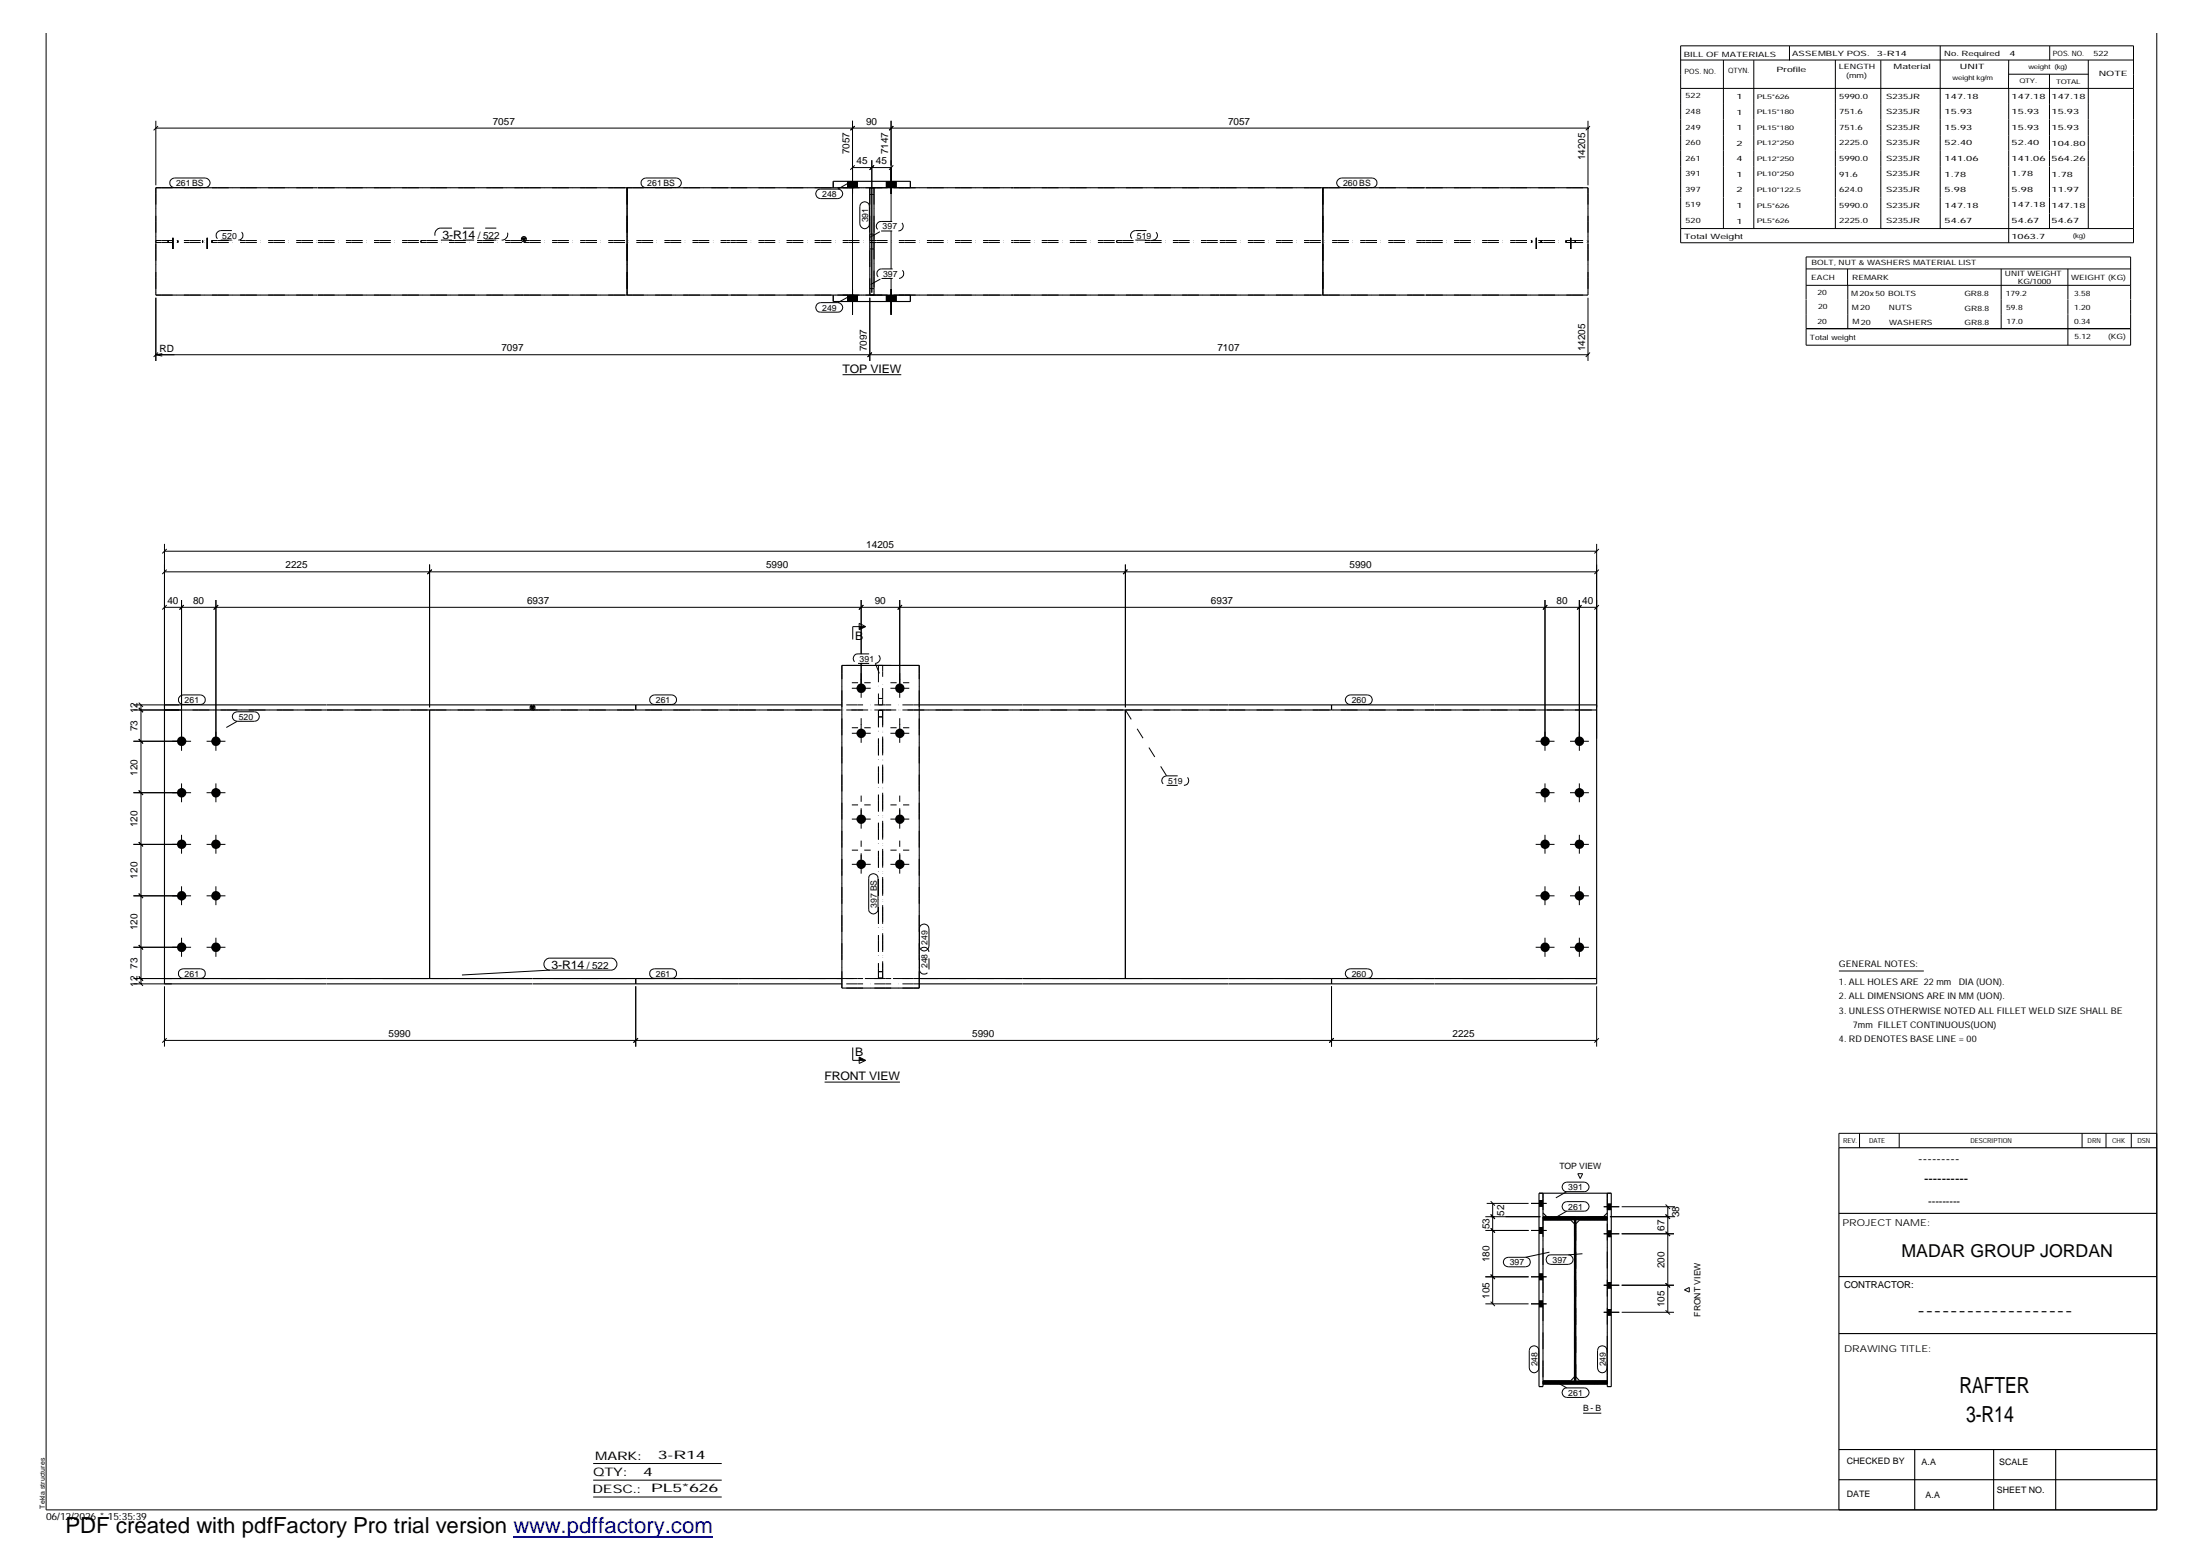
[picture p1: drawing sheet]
<svg xmlns="http://www.w3.org/2000/svg" width="420mm" height="297mm" viewBox="0 0 420 297" stroke-linecap="round" stroke-linejoin="round" font-family="sans-serif">
<g fill="none" stroke="#000" stroke-width=".19">
<path d="M321 8.7h86.5v37.6h-86.5zM321 11.5h86.5M321 16.9h86.5M329.1 11.5v32.1M334.9 11.5v32.1M341.8 8.8v2.7M350.5 11.5v32.1M359.2 11.5v32.1M370.5 8.7v34.9M383.6 11.5v5.4M383.6 14.2h15.3M383.6 16.9v29.4"/>
<path d="M391.4 14.2v29.4M391.5 8.8v2.7M398.8 11.5v32.1M411.9 6.3v281.9h-403.1v-281.9M29.8 23.1v12.3M29.8 24.5h273.5M30.2 24.1l-.9 .8M32.7 34.3l.6-.3h5.9a.91 .91 0 0 1 .9 .9 .91 .91 0 0 1-.9 .9h-5.9a.88 .88 0 0 1-.8-.5 .88 .88 0 0 1 .2-1zM122.7 34.3l.6-.3h5.9a.91 .91 0 0 1 .9 .9 .91 .91 0 0 1-.9 .9h-5.9a.88 .88 0 0 1-.8-.5 .88 .88 0 0 1 .2-1zM156 36.4l.7-.3h3.3a.91 .91 0 0 1 1 .9 .91 .91 0 0 1-1 .9h-3.3a.94 .94 0 0 1-.8-.6 .94 .94 0 0 1 .1-.9zM161.9 34.6v1.2M162.1 34.9l-2.1 1.2"/>
<path d="M162.5 24.8l.7-.7-.8 .8M162.8 23.1v37M162.8 32h7.4M163.2 31.6l-.8 .8M163.7 34.6v1.2M164.5 38.8a.91 .91 0 0 1 1-.2 .91 .91 0 0 1 .5 .8v3.3a.91 .91 0 0 1-.9 1 .91 .91 0 0 1-.9-1v-3.3zM166.5 30.6v25.3M166.9 31.6l-.8 .8M169.3 34.6v1.2M170.2 23.1v19.2M170.6 31.6l-.8 .8M170.6 24.1l-.8 .8"/>
<path d="M171.1 34.6v1.2M255.6 34.3l.6-.3h5.9a.91 .91 0 0 1 .9 .9 .91 .91 0 0 1-.9 .9h-5.9a.88 .88 0 0 1-.8-.5 .88 .88 0 0 1 .2-1zM303.3 23.1v12.3M303.7 24.1l-.8 .8M29.8 56.8v12.1M156 58.1l.7-.3h3.3a.91 .91 0 0 1 1 .9 .91 .91 0 0 1-1 .9h-3.3a.91 .91 0 0 1-.8-.5 .91 .91 0 0 1 .1-1zM161.9 56.3v1.3M162.1 56.6l-2.1 1.2M163.7 56.3v1.3M166.1 56.8v12.1M169.3 56.3v1.3M170.2 44.1v7.3"/>
<path d="M170.2 53.1v7M171.1 56.3v1.3M303.3 56.8v12.1M321 43.6h86.5M344.9 54.5h62M344.9 49.1h62v16.8h-62zM344.9 51.3h62M352.8 51.3v3.2M352.9 54.5v8.3M382.2 51.3v11.5M394.9 51.3v14.6M29.8 67.7h273.5"/>
<path d="M29.8 67.7l1.2 .3M30.2 67.3l-.9 .8M31 67.5l-1.2 .2M160.9 71.5h11.2M166.5 67.3l-.8 .8M303.7 67.3l-.8 .8M344.9 62.7h62M345 62.8h61.9M31.4 103.8v31.2M31.4 109.2h273.5M31.4 105.2h273.5M31.4 115.9h273.5"/>
<path d="M31.8 108.7l-.8 .9M31.8 104.8l-.8 .8M31.8 115.5l-.8 .9M34.7 114.5v28.8M35.1 115.5l-.8 .9M41.2 114.5v28.8M41.7 115.5l-.9 .9M82 107.8v27.2M82.5 108.7l-.9 .9M164.1 119l1.2 .6-1.2 .6zM164.5 114.5v10.4M164.9 115.5l-.9 .9"/>
<path d="M165.3 119.6h-2.4v2.5M171.8 114.5v18.7M172.3 115.5l-.9 .9M214.9 107.8v27.2M215.3 108.7l-.8 .9M295.1 114.5v28.8M295.5 115.5l-.8 .9M301.6 114.5v28.8M302 115.5l-.8 .9 .8-.8M304.9 103.8v37.2M305.4 104.8l-.9 .8M305.4 115.5l-.9 .9"/>
<path d="M305.4 108.7l-.9 .9M25.5 135.5h8.7M25.5 134.6h8.7M26.5 135.1l.8 .9M26.5 134.1l.8 .8M26.9 134.6v53.2M34.3 133l.7-.3h3.3a.91 .91 0 0 1 .9 .9 .91 .91 0 0 1-.9 .9h-3.3a.88 .88 0 0 1-.9-.6 .88 .88 0 0 1 .2-.9zM44.7 136.1l.6-.2h3.3a.91 .91 0 0 1 .9 .9 .91 .91 0 0 1-.9 .9h-3.3a.91 .91 0 0 1-.9-.6 .91 .91 0 0 1 .3-1zM45.3 137.7l-2.1 1.2M124.3 133l.7-.3h3.3a.91 .91 0 0 1 .9 .9 .91 .91 0 0 1-.9 .9h-3.3a.88 .88 0 0 1-.9-.6 .88 .88 0 0 1 .2-.9zM162.7 131.4h3.6M162.7 140h3.6"/>
<path d="M162.7 130.3h1.2M162.7 138.9h1.2M164.5 126.6v6.6M164.5 137.1v4.7M165.1 130.3h1.2M165.1 138.9h1.2M170.1 131.4h3.6M170.1 140h3.6M170.1 130.3h1.1M170.1 138.9h1.1M171.8 137.1v4.7M172.5 130.3h1.2"/>
<path d="M172.5 138.9h1.2M257.2 133l.7-.3h3.3a.91 .91 0 0 1 .9 .9 .91 .91 0 0 1-.9 .9h-3.3a.88 .88 0 0 1-.9-.6 .88 .88 0 0 1 .2-.9zM25.5 141.5h11M25.5 151.3h11M26.5 150.9l.8 .9M26.5 141.1l.8 .8M34.7 149.5v3.6M34.7 159.4v3.6M39.5 141.5h3.6M39.5 151.3h3.6M41.2 149.5v3.6M41.2 159.4v3.6"/>
<path d="M162.7 156.4h3.6M162.7 153.7h1.2M164.5 151.9v1.2M164.5 154.3v3.9M165.1 153.7h1.2M170.1 156.4h3.6M170.1 153.7h1.1M171.8 151.9v1.2M171.8 154.3v3.9M172.5 153.7h1.2M293.3 141.5h3.6M293.3 151.3h3.6"/>
<path d="M295.1 149.5v3.6M295.1 159.4v3.6M299.8 141.5h3.6M299.8 151.3h3.6M301.6 149.5v3.6M301.6 159.4v3.6M25.5 161.2h11M25.5 171h11M26.5 170.6l.8 .8M26.5 160.8l.8 .8M34.7 169.2v3.6M34.7 179v3.7"/>
<path d="M39.5 161.2h3.6M39.5 171h3.6M41.2 169.2v3.6M41.2 179v3.7M162.7 165h3.6M162.7 162.3h1.2M164.5 160.5v1.2M164.5 162.9v3.9M165.1 162.3h1.2M166.2 167a.91 .91 0 0 1 .9-.1 .91 .91 0 0 1 .6 .8v5.9a.89 .89 0 0 1-.9 .9 .89 .89 0 0 1-.9-.9v-5.9zM170.1 165h3.6M170.1 162.3h1.1"/>
<path d="M171.8 160.5v1.2M171.8 162.9v3.9M172.5 162.3h1.2M175.9 176.6a.94 .94 0 0 1 1-.1 .94 .94 0 0 1 .5 .8v3.3a.91 .91 0 0 1-.9 1 .91 .91 0 0 1-.9-1v-3.3zM293.3 161.2h3.6M293.3 171h3.6M295.1 169.2v3.6M295.1 179v3.7M299.8 161.2h3.6M299.8 171h3.6M301.6 169.2v3.6M301.6 179v3.7"/>
<path d="M25.5 180.8h11M25.5 187.8h7.3M25.5 186.8h7.3M26.5 187.4l.8 .8M26.5 186.4l.8 .8-.8-.7M26.5 180.4l.8 .9M31.4 198.6h273.5M31.4 188.3v11.5M31.8 198.2l-.8 .8M34.3 185.2l.7-.3h3.3a.91 .91 0 0 1 .9 1 .91 .91 0 0 1-.9 .9h-3.3a.91 .91 0 0 1-.9-.6 .91 .91 0 0 1 .2-1zM39.5 180.8h3.6M104.1 183.4l.7-.5h11.9a1.14 1.14 0 0 1 1.1 1.2 1.14 1.14 0 0 1-1.1 1.1h-11.7a1.14 1.14 0 0 1-.9-1.8z"/>
<path d="M105 185.2l-16.8 .9M121.4 188.3v11.5M121.8 198.2l-.8 .8M124.3 185.2l.7-.3h3.3a.91 .91 0 0 1 .9 1 .91 .91 0 0 1-.9 .9h-3.3a.91 .91 0 0 1-.9-.6 .91 .91 0 0 1 .2-1zM162.9 200v2.4h2.4M254.3 188.3v11.5M254.7 198.2l-.8 .8M257.2 185.2l.7-.3h3.3a.91 .91 0 0 1 .9 1 .91 .91 0 0 1-.9 .9h-3.3a.91 .91 0 0 1-.9-.6 .91 .91 0 0 1 .2-1zM293.3 180.8h3.6M299.8 180.8h3.6M304.9 188.3v11.5M305.4 198.2l-.9 .8"/>
<path d="M351.2 185.4h16.2M157.5 206.6h14.4M164.1 201.8l1.2 .6-1.2 .6zM355.1 216.4v2.7M362.7 216.4v2.7M397.6 216.4v2.7M402.2 216.4v2.7M407 216.4v2.7M411.9 216.4h-60.7v2.7M283.7 234.9h8.2M283.7 232.3h10.5M283.9 229.7h8"/>
<path d="M284.7 234.5l.8 .8M284.7 231.8l.8 .9M284.7 229.3l.8 .9M285.1 229.7v19.2M292.4 229.7h3M292.4 234.9h3M293.9 230.3h.8M293.9 229.2h.8M293.9 235.4h.8M293.9 234.3h.8M294.7 232.3l.5 .6M294.7 232.4l.4 .5"/>
<path d="M294.7 232.5l.3 .4M294.7 232.6l.2 .3-.2-.2M294.7 232.8l.1 .1M294.7 232.3l.6 .6M294.8 232.3l.6 .6M294.9 232.3l.6 .6M295 232.3l.1 .1M295 232.3l.6 .6M295.1 232.3l.6 .6M295.2 232.3l.6 .6M295.3 232.3l.6 .6M295.4 232.3l.6 .6"/>
<path d="M295.5 239.8l.7-.2h3.3a.91 .91 0 0 1 .9 .9 .91 .91 0 0 1-.9 .9h-3.3a.93 .93 0 0 1-.8-.6 .93 .93 0 0 1 .1-1zM295.5 232.3l.6 .6M295.6 232.3l.6 .6M295.7 232.3l.5 .6M295.7 232.3l.6 .6M295.8 232.3l.6 .6M295.9 232.3l.6 .6M295.9 239l-4.6 1M296 232.3l.6 .6M296.1 232.3l.6 .6M296.2 232.3l.6 .6M296.2 232.3l.7 .6"/>
<path d="M296.4 232.3l.6 .6M296.5 232.3l.6 .6M296.6 232.3l.6 .6M296.7 232.3l.6 .6M296.8 232.3l.6 .6M296.9 232.3l.6 .6M297 232.3l.6 .6M297.1 232.3l.6 .6M297.2 232.3l.6 .6M297.3 232.3l.6 .6M297.4 232.3l.6 .6M297.5 232.3l.6 .6"/>
<path d="M297.6 232.3l.6 .6M297.7 232.3l.6 .6M297.8 232.3l.6 .6M297.9 232.3l.6 .6M298 232.3l.6 .6M298.1 232.3l.6 .6M298.2 232.3l.6 .6M298.3 232.3l.6 .6M298.4 232.3l.6 .6M298.5 232.3l.6 .6M298.6 226l.6-.3h3.4a.91 .91 0 0 1 .9 .9 .91 .91 0 0 1-.9 .9h-3.4a.91 .91 0 0 1-.8-.6 .91 .91 0 0 1 .2-.9zM298.6 229.7l.6-.3h3.4a.91 .91 0 0 1 .9 .9 .91 .91 0 0 1-.9 .9h-3.4a.91 .91 0 0 1-.8-.5 .91 .91 0 0 1 .2-1z"/>
<path d="M298.6 232.3l.6 .6M298.7 232.3l.6 .6M298.8 232.3l.6 .6M298.9 232.3l.5 .6M298.9 232.3l.6 .6M299 232.3l.6 .6M299.1 232.3l.6 .6M299.2 232.3l.6 .6M299.2 227.5l-2.1 1.2M299.2 231.2l-2.1 1.2M299.3 232.3l.5 .6M299.3 232.3l.6 .6"/>
<path d="M299.4 232.3l.6 .6M299.5 232.3l.6 .6M299.6 232.3l.5 .6M299.6 232.3l.6 .6M299.7 232.3l.6 .6M299.8 232.3l.6 .6M299.9 232.3l.6 .6M300 232.3l.6 .6M300.1 232.3l.6 .6M300.2 232.3l.6 .6M300.3 232.3l.6 .6M300.4 232.3l.5 .6-.2 .2"/>
<path d="M300.4 232.3l.6 .6M300.5 232.3l.6 .6M300.6 232.3l.6 .6M300.7 239.7l.2-.2-.2 .3M300.7 238.9l.2-.2-.2 .3M300.7 238l.2-.2-.2 .3M300.7 237.1l.2-.3-.2 .3M300.7 236.3l.2-.2-.2 .3M300.7 236l.2-.3-.2 .3M300.7 234.5l.2-.2-.2 .3M300.7 234l.2-.1-.2 .2M300.7 233.1l.2-.2-.2 .3"/>
<path d="M300.7 232.3l.6 .6M300.8 232.3l.5 .6M300.8 232.9h-.1M300.8 232.3l.6 .6M300.9 232.9l-.2 .1M300.9 232.9l-.2 .2M300.9 232.3l.6 .6M300.9 239.9l-.2 .3M300.9 239.8l-.2 .3M300.9 239.7l-.2 .3M300.9 239.6l-.2 .3M300.9 239.3l-.2 .3"/>
<path d="M300.9 239.3l-.2 .2M300.9 239.2l-.2 .3 .2-.4-.2 .2M300.9 238.9l-.2 .4M300.9 238.8l-.2 .3 .2-.2M300.9 238.8l-.2 .2M300.9 238.7l-.2 .3M300.9 238.6l-.2 .3M300.9 238.4l-.2 .4M300.9 238.4l-.2 .3M300.9 238.3l-.2 .3M300.9 238.2l-.2 .3M300.9 238.1l-.2 .3"/>
<path d="M300.9 238l-.2 .3M300.9 237.9l-.2 .3M300.9 237.9l-.2 .3 .2-.3M300.9 237.7l-.2 .3M300.9 237.6l-.2 .3M300.9 237.5l-.2 .3M300.9 237.4l-.2 .3M300.9 237.5l-.2 .2M300.9 237.4l-.2 .2M300.9 237.3l-.2 .3M300.9 237.1l-.2 .4M300.9 237.1l-.2 .2"/>
<path d="M300.9 237l-.2 .3M300.9 236.9l-.2 .3 .2-.2M300.9 236.8l-.2 .3M300.9 236.6l-.2 .4M300.9 236.6l-.2 .2M300.9 236.5l-.2 .3M300.9 236.4l-.2 .3M300.9 236.3l-.2 .3M300.9 236.2l-.2 .3 .2-.3M300.9 236l-.2 .3M300.9 235.9l-.2 .3M300.9 235.8l-.2 .3"/>
<path d="M300.9 235.6l-.2 .3M300.9 235.7l-.2 .2M300.9 235.6l-.2 .2M300.9 235.4l-.2 .4M300.9 235.3l-.2 .3M300.9 235.2l-.2 .3M300.9 235.1l-.2 .3M300.9 235.2l-.2 .2M300.9 235l-.2 .4 .2-.3M300.9 234.9l-.2 .3M300.9 234.8l-.2 .3M300.9 234.8l-.2 .2"/>
<path d="M300.9 234.7l-.2 .3 .2-.3M300.9 234.6l-.2 .3M300.9 234.5l-.2 .3M300.9 234.3l-.2 .4M300.9 234.3l-.2 .2M300.9 234.1l-.2 .3M300.9 234l-.2 .3M300.9 233.9l-.2 .3M300.9 234l-.2 .2M300.9 233.8l-.2 .3M300.9 233.8l-.2 .2M300.9 233.6l-.2 .4"/>
<path d="M300.9 233.5l-.2 .3M300.9 233.4l-.2 .3M300.9 233.3l-.2 .3M300.9 233.4l-.2 .2M300.9 233.2l-.2 .3M300.9 233.1l-.2 .3M300.9 233.1l-.2 .2M300.9 233l-.2 .3 .2-.2M301 232.3l.6 .6M301.1 232.3l.6 .6M301.2 232.3l.6 .6M301.3 232.3l.6 .6"/>
<path d="M301.3 224.1h1l-.5 .9zM301.4 232.3l.6 .6M301.5 232.3l.5 .6M301.5 232.3l.6 .6M301.6 232.3l.6 .6M301.7 232.3l.6 .6M301.8 232.3l.6 .6M301.9 232.3l.6 .6M302 232.3l.6 .6M302.1 232.3l.6 .6M302.2 232.3l.6 .6M302.2 239.3l-2.7 .3"/>
<path d="M302.3 232.3l.6 .6M302.4 232.3l.6 .6M302.5 232.3l.6 .6M302.6 232.3l.6 .6M302.7 232.3l.6 .6M302.8 232.3l.6 .6M302.9 232.3l.6 .6M303 232.3l.6 .6M303.1 232.3l.6 .6M303.2 232.3l.6 .6M303.3 232.3l.6 .6M303.4 232.3l.6 .6"/>
<path d="M303.5 232.3l.6 .6M303.6 232.3l.6 .6M303.7 232.3l.6 .6M303.8 232.3l.6 .6M303.9 232.3l.6 .6M304 232.3l.6 .6-.6-.6M304.1 232.3l.6 .6M304.2 232.3l.6 .6M304.3 232.3l.6 .6M304.4 232.3l.6 .6M304.5 232.3l.6 .6M304.6 232.3l.6 .6"/>
<path d="M304.7 232.3l.5 .6M304.7 232.3l.6 .6M304.8 232.3l.6 .6M304.9 232.3l.6 .6M305 232.3l.6 .6M305.1 232.3l.5 .6M305.1 232.3l.6 .6M305.2 232.3l.6 .6M305.4 232.3l.6 .6M305.5 232.3l.6 .6M305.6 232.3l.6 .6M305.7 232.3l.6 .6"/>
<path d="M305.8 232.3l.6 .6M305.9 232.3l.6 .6M305.9 232.9l-.5-.6 .5 .6M306 232.3l.6 .6M306.1 232.3l.6 .6M306.2 232.3l.5 .6M306.2 232.3l.6 .6M306.3 230.4h2.9M306.3 235.5h2.9M306.3 232.3l.6 .6M306.4 232.3l.6 .5M306.5 232.3l.5 .4"/>
<path d="M306.6 232.3l.4 .3M306.7 232.3l.3 .2M306.8 232.3l.2 .1M306.9 232.3l.1 .1M307 230.9h.7M307 229.9h.7M307 236.1h.7M307 235h.7M307.5 232.3h12.4M309.7 230.4h10.2M309.7 235.5h10M318.1 235.1l.8 .9-.8-.8"/>
<path d="M318.1 231.8l.8 .9M318.1 229.9l.8 .9M318.5 230.4v20.1M283.7 243.7h8.2M283.7 248.9h8.2M284.7 248.5l.8 .8M284.7 243.3l.8 .9M287.4 240.3l.6-.3h3.3a.91 .91 0 0 1 1 .9 .91 .91 0 0 1-1 .9h-3.3a.91 .91 0 0 1-.8-.5 .91 .91 0 0 1 .2-1zM292.4 257.2a.91 .91 0 0 1 .9-.2 .91 .91 0 0 1 .6 .8v3.3a.91 .91 0 0 1-.9 1 .91 .91 0 0 1-.9-1v-3.3zM292.4 243.7h3M292.4 248.9h3M293.9 244.3h.8"/>
<path d="M293.9 243.2h.8M293.9 249.5h.8M293.9 248.4h.8M300.7 259.9l.2-.2-.2 .3M300.7 259.1l.2-.2-.2 .3M300.7 258.5l.2-.2-.2 .3M300.7 256.5l.2-.2-.2 .3M300.7 256.1l.2-.2-.2 .4M300.7 255l.2-.2-.2 .3M300.7 254.2l.2-.2-.2 .3M300.7 253.5l.2-.2-.2 .3M300.7 252.4l.2-.2-.2 .3"/>
<path d="M300.7 252l.2-.2-.2 .2M300.7 250.1l.2-.2-.2 .3M300.7 249.8l.2-.2-.2 .3M300.7 249.4l.2-.2-.2 .3M300.7 247.6l.2-.3-.2 .3M300.7 247.2l.2-.2-.2 .3M300.7 247l.2-.3-.2 .3M300.7 246l.2-.2-.2 .3M300.7 245.3l.2-.2-.2 .2M300.7 243.4l.2-.2-.2 .3M300.7 242.7l.2-.3-.2 .3M300.7 240.8l.2-.2-.2 .3"/>
<path d="M300.7 242.8l.2-.2-.1 .3M300.8 242.9l-.1 .1M300.8 242.9h-.1M300.9 242.9l-.2 .2 .2-.1M300.9 242.9l-.2 .2M300.9 260l-.2 .3M300.9 259.9l-.2 .3M300.9 259.8l-.2 .3M300.9 259.7l-.2 .3 .2-.2M300.9 259.5l-.2 .3M300.9 259.4l-.2 .3M300.9 259.5l-.2 .2"/>
<path d="M300.9 259.3l-.2 .4 .2-.3M300.9 259.4l-.2 .2M300.9 259.3l-.2 .2M300.9 259.1l-.2 .4M300.9 259l-.2 .3M300.9 258.9l-.2 .3M300.9 258.8l-.2 .3M300.9 258.7l-.2 .3M300.9 258.6l-.2 .3M300.9 258.5l-.2 .4M300.9 258.4l-.2 .3M300.9 258.3l-.2 .2"/>
<path d="M300.9 258.2l-.2 .3M300.9 258l-.2 .4M300.9 258l-.2 .3M300.9 257.9l-.2 .3M300.9 257.8l-.2 .3M300.9 257.7l-.2 .3M300.9 257.6l-.2 .3M300.9 257.7l-.2 .2M300.9 257.6l-.2 .2M300.9 257.5l-.2 .3 .2-.3M300.9 257.5l-.2 .2M300.9 257.3l-.2 .4"/>
<path d="M300.9 257.2l-.2 .3M300.9 257.1l-.2 .3M300.9 257l-.2 .3M300.9 257.1l-.2 .2M300.9 256.9l-.2 .3M300.9 256.8l-.2 .4M300.9 256.7l-.2 .3 .2-.2M300.9 256.6l-.2 .3M300.9 256.4l-.2 .4M300.9 256.4l-.2 .3M300.9 256.3l-.2 .2M300.9 256.1l-.2 .3"/>
<path d="M300.9 255.8l-.2 .3M300.9 255.8l-.2 .2M300.9 255.7l-.2 .3M300.9 255.6l-.2 .3 .2-.2M300.9 255.5l-.2 .3M300.9 255.4l-.2 .3M300.9 255.3l-.2 .3M300.9 255.2l-.2 .4 .2-.3M300.9 255.3l-.2 .2M300.9 255.1l-.2 .3M300.9 255l-.2 .3M300.9 254.9l-.2 .3"/>
<path d="M300.9 254.7l-.2 .3M300.9 254.6l-.2 .3M300.9 254.5l-.2 .3M300.9 254.5l-.2 .2M300.9 254.4l-.2 .3M300.9 254.3l-.2 .3M300.9 254.1l-.2 .4M300.9 254.1l-.2 .2M300.9 253.9l-.2 .3M300.9 253.9l-.2 .2M300.9 253.8l-.2 .3M300.9 253.6l-.2 .4"/>
<path d="M300.9 253.6l-.2 .3M300.9 253.5l-.2 .3M300.9 253.6l-.2 .2M300.9 253.4l-.2 .3M300.9 253.2l-.2 .3 .2-.1M300.9 253.1l-.2 .3M300.9 253.1l-.1 .2M300.9 252.9l-.2 .4 .2-.2M300.9 252.8l-.2 .3M300.9 252.7l-.2 .3M300.9 252.6l-.2 .3 .2-.2M300.9 252.6l-.2 .2"/>
<path d="M300.9 252.4l-.2 .4M300.9 252.3l-.2 .3M300.9 252.3l-.2 .2M300.9 252.2l-.2 .2M300.9 252l-.2 .3M300.9 251.8l-.2 .4 .2-.3M300.9 251.7l-.2 .3M300.9 251.6l-.2 .3M300.9 251.5l-.2 .3M300.9 251.4l-.2 .3M300.9 251.3l-.2 .3M300.9 251.3l-.2 .2"/>
<path d="M300.9 251.2l-.2 .3M300.9 251.1l-.2 .3M300.9 251l-.2 .3M300.9 250.9l-.2 .3M300.9 251l-.2 .2M300.9 250.9l-.2 .2M300.9 250.8l-.2 .3M300.9 250.8l-.2 .3 .2-.2M300.9 250.6l-.2 .4M300.9 250.5l-.2 .3M300.9 250.3l-.2 .4 .2-.3M300.9 250.4l-.2 .2"/>
<path d="M300.9 250.3l-.2 .3M300.9 250.2l-.2 .3M300.9 250.1l-.2 .3M300.9 250l-.2 .3M300.9 249.8l-.2 .3M300.9 249.7l-.2 .3M300.9 249.6l-.2 .2M300.9 249.5l-.2 .3M300.9 249.4l-.2 .3M300.9 249.3l-.2 .3M300.9 249.1l-.2 .3M300.9 249.1l-.2 .2"/>
<path d="M300.9 249l-.2 .3M300.9 249l-.2 .2M300.9 248.8l-.2 .4 .2-.3M300.9 248.7l-.2 .3M300.9 248.6l-.2 .3M300.9 248.5l-.2 .3 .2-.2M300.9 248.4l-.2 .3M300.9 248.3l-.2 .3 .2-.2M300.9 248.2l-.2 .3M300.9 248.1l-.2 .3M300.9 247.9l-.2 .4M300.9 247.8l-.2 .3"/>
<path d="M300.9 247.8l-.2 .3 .2-.3M300.9 247.7l-.2 .3M300.9 247.6l-.2 .3M300.9 247.6l-.2 .2M300.9 247.4l-.2 .4M300.9 247.4l-.2 .2M300.9 247.3l-.2 .2M300.9 247.2l-.2 .3M300.9 247.2l-.2 .2M300.9 247.1l-.2 .3M300.9 246.8l-.2 .3M300.9 246.7l-.2 .3"/>
<path d="M300.9 246.6l-.2 .3M300.9 246.5l-.2 .3M300.9 246.4l-.2 .3M300.9 246.2l-.2 .4M300.9 246.1l-.2 .4M300.9 246l-.2 .3M300.9 245.9l-.2 .3M300.9 245.9l-.2 .3 .2-.2M300.9 245.6l-.2 .4M300.9 245.6l-.2 .2 .2-.3-.2 .2M300.9 245.5l-.2 .2M300.9 245.3l-.2 .3"/>
<path d="M300.9 245.4l-.2 .2M300.9 245.1l-.2 .4 .2-.3M300.9 245l-.2 .3M300.9 244.9l-.2 .3M300.9 244.8l-.2 .3M300.9 244.7l-.2 .3M300.9 244.6l-.2 .3M300.9 244.6l-.2 .2M300.9 244.5l-.2 .3M300.9 244.4l-.2 .4M300.9 244.3l-.2 .3M300.9 244.2l-.2 .3"/>
<path d="M300.9 244.1l-.2 .3M300.9 244.2l-.2 .2M300.9 243.9l-.2 .4 .2-.2M300.9 243.8l-.2 .3M300.9 243.7l-.2 .3M300.9 243.7l-.2 .3 .2-.3M300.9 243.6l-.2 .3M300.9 243.5l-.2 .3M300.9 243.4l-.2 .3M300.9 243.3l-.2 .4M300.9 243.3l-.2 .2M300.9 243.1l-.2 .3"/>
<path d="M300.9 243l-.2 .3M300.9 242.9l-.2 .3 .2-.2M300.9 243h.1M300.9 242.9h.1M300.9 242.8v.1M300.9 242.8l-.2 .2M300.9 242.8l-.1 .1M300.9 242.7l-.1 .2M300.9 242.7l-.2 .2M300.9 242.6l-.2 .2M300.9 242.5l-.2 .3M300.9 242.4l-.2 .2"/>
<path d="M300.9 242.3l-.2 .3M300.9 242.3l-.2 .2M300.9 242.1l-.2 .4M300.9 242l-.2 .3M300.9 242l-.2 .3 .2-.3M300.9 241.9l-.2 .3M300.9 241.8l-.2 .3M300.9 241.8l-.2 .3 .2-.2M300.9 241.7l-.2 .3M300.9 241.6l-.2 .3M300.9 241.5l-.2 .3M300.9 241.4l-.2 .3"/>
<path d="M300.9 241.2l-.2 .4M300.9 241.2l-.2 .3M300.9 241.1l-.2 .3M300.9 241l-.2 .3 .2-.2M300.9 240.9l-.2 .3M300.9 240.8l-.2 .3M300.9 240.7l-.2 .3M300.9 240.7l-.2 .2M300.9 240.5l-.2 .3M300.9 240.5l-.2 .2M300.9 240.4l-.2 .3M300.9 240.3l-.2 .4"/>
<path d="M300.9 240.1l-.2 .4M300.9 240.1l-.2 .3M300.9 240l-.2 .3M300.9 240.1l-.2 .2M305.4 257.2a.93 .93 0 0 1 1-.2 .93 .93 0 0 1 .5 .8v3.3a.91 .91 0 0 1-.9 1 .91 .91 0 0 1-.9-1v-3.3zM306.3 245.3h2.9M306.3 250.5h2.9M307 245.9h.7M307 244.8h.7M307 251.1h.7M307 250h.7M309.7 245.3h10"/>
<path d="M309.7 250.5h10M318.1 250.1l.8 .8M318.1 245l.8 .8M321.7 246.2l.9-.4v.9zM113.3 279.4h24.5M294.7 263.7l.5 .5M294.7 263.8l.4 .4M294.7 263.7l.2 .3M294.7 263.9l.3 .3M294.7 264l.2 .2-.2-.1M294.7 264.1l.1 .1M294.7 263.6l.6 .6"/>
<path d="M294.8 263.6l.6 .6M294.9 263.6l.6 .6M294.9 264l.2 .2M295 263.6l.5 .6M295 263.6l.6 .6M295.1 263.6l.6 .6M295.2 263.6l.6 .6M295.3 263.6l.6 .6M295.4 263.6l.6 .6M295.5 263.6l.6 .6M295.6 263.6l.6 .6M295.7 263.6l.5 .6"/>
<path d="M295.7 263.6l.6 .6M295.8 263.6l.6 .6M295.9 263.6l.6 .6M296 263.6l.6 .6M296.1 263.6l.6 .6M296.2 263.6l.6 .6M296.3 263.6l.6 .6M296.4 263.6l.6 .6M296.5 263.6l.6 .6M296.6 263.6l.6 .6M296.7 263.6l.6 .6M296.8 263.6l.6 .6"/>
<path d="M296.9 263.6l.6 .6M297 263.6l.6 .6M297.1 263.6l.6 .6M297.1 263.8l2.1 1.2M297.2 263.6l.6 .6M297.3 263.6l.6 .6M297.4 263.6l.6 .6M297.5 263.6l.6 .6M297.6 263.6l.6 .6M297.7 263.6l.6 .6M297.8 263.6l.6 .6M297.9 263.6l.6 .6"/>
<path d="M298 263.6l.6 .6M298.1 263.6l.6 .6M298.2 263.6l.6 .6M298.3 263.6l.6 .6M298.4 263.6l.6 .6M298.5 263.6l.6 .6M298.6 265.2l.6-.2h3.4a.91 .91 0 0 1 .9 .9 .91 .91 0 0 1-.9 .9h-3.4a.94 .94 0 0 1-.8-.6 .94 .94 0 0 1 .2-1zM298.6 263.6l.6 .6M298.7 263.6l.6 .6M298.8 263.6l.6 .6M298.9 263.6l.5 .6M298.9 263.6l.6 .6"/>
<path d="M299 263.6l.6 .6M299.1 263.6l.6 .6M299.2 263.6l.6 .6M299.3 263.6l.5 .6M299.3 263.6l.6 .6M299.4 263.6l.6 .6M299.5 263.6l.6 .6M299.6 263.6l.5 .6M299.6 263.6l.6 .6M299.7 263.6l.6 .6M299.8 263.6l.6 .6M299.9 263.6l.6 .6"/>
<path d="M300 263.6l.6 .6M300.1 263.6l.6 .6M300.2 263.6l.6 .6M300.3 263.6l.6 .6M300.4 263.6l.5 .6M300.4 263.6l.6 .6M300.5 263.6l.6 .6M300.6 263.6l.6 .6M300.7 263.2l.2-.2-.2 .3M300.7 262.8l.2-.2-.2 .4M300.7 261.4l.2-.3-.2 .3M300.7 260.9l.2-.1-.2 .2"/>
<path d="M300.8 263.6l.6 .6M300.9 263.6l.6 .6M300.9 263.6h.1M300.9 263.5l-.1 .1M300.9 263.5l-.1 .1 .5 .6M300.9 263.4l-.2 .2 .6 .6M300.9 263.3l-.2 .3M300.9 263.2l-.2 .3M300.9 263l-.2 .4 .2-.3M300.9 262.9l-.2 .3M300.9 262.8l-.2 .3M300.9 262.5l-.2 .3"/>
<path d="M300.9 262.5l-.2 .2M300.9 262.4l-.2 .3M300.9 262.3l-.2 .3 .2-.2M300.9 262.2l-.2 .3M300.9 262.2l-.2 .3 .2-.3M300.9 262.1l-.2 .3M300.9 262l-.2 .3M300.9 261.9l-.2 .4 .2-.2M300.9 261.8l-.2 .3M300.9 261.7l-.2 .3M300.9 261.6l-.2 .3 .2-.3M300.9 261.6l-.2 .2"/>
<path d="M300.9 261.4l-.2 .4M300.9 261.4l-.2 .2M300.9 261.3l-.2 .3M300.9 261.2l-.2 .3M300.9 261.2l-.2 .2M300.9 261l-.2 .3M300.9 260.8l-.2 .4M300.9 260.7l-.2 .3M300.9 260.6l-.2 .3M300.9 260.5l-.2 .3M300.9 260.3l-.2 .4M300.9 260.3l-.2 .2"/>
<path d="M300.9 260.2l-.2 .3M300.9 260.1l-.2 .3M301 263.6l.6 .6M301.1 263.6l.6 .6M301.2 263.6l.6 .6M301.3 263.6l.6 .6M301.4 263.6l.6 .6M301.5 263.6l.6 .6M301.6 263.6l.6 .6M301.7 263.6l.6 .6M301.8 263.6l.6 .6M301.9 263.6l.6 .6"/>
<path d="M302 263.6l.6 .6M302.1 263.6l.6 .6M302.2 263.6l.6 .6M302.3 263.6l.6 .6M302.3 269.8h3.5M302.4 263.6l.6 .6M302.5 263.6l.6 .6M302.6 263.6l.6 .6M302.7 263.6l.6 .6M302.8 263.6l.6 .6M302.9 263.6l.6 .6M303 263.6l.6 .6"/>
<path d="M303.1 263.6l.6 .6M303.2 263.6l.6 .6M303.3 263.6l.6 .6M303.4 263.6l.6 .6M303.5 263.6l.6 .6M303.6 263.6l.6 .6M303.7 263.6l.6 .6M303.8 263.6l.6 .6M303.9 263.6l.6 .6M304 263.6l.6 .6-.6-.6M304.1 263.6l.6 .6M304.2 263.6l.6 .6"/>
<path d="M304.3 263.6l.6 .6M304.4 263.6l.6 .6M304.5 263.6l.6 .6M304.6 263.6l.6 .6M304.7 263.6l.5 .6M304.7 263.6l.6 .6M304.8 263.6l.6 .6M304.9 263.6l.6 .6M305 263.6l.6 .6M305.1 263.6l.5 .6M305.1 263.6l.6 .6M305.2 263.6l.6 .6"/>
<path d="M305.4 263.6l.6 .6M305.5 263.6l.6 .6M305.6 263.6l.6 .6M305.7 263.6l.6 .6M305.8 263.6l.6 .6M305.9 263.6l.6 .6M305.9 264.2l-.5-.6 .5 .6M305.9 263.6l.7 .6M306.1 263.6l.6 .6M306.2 263.6l.5 .6M306.2 263.6l.6 .6M306.3 263.6l.6 .6"/>
<path d="M306.4 263.6l.6 .6M306.5 263.6l.5 .5M306.6 263.6l.4 .4M306.6 263.6l.4 .3M306.7 263.6l.3 .3M306.8 263.6l.2 .2M306.9 263.6l.1 .1M113.3 282.6h24.5M113.3 285.8h24.5"/>
</g>
<g fill="#000">
<path d="M99.7 45.4h.8l-.5 .7zM164.1 119.6h1.2l-1.2 .6zM101.3 134.9h.8l-.4 .6zM164.1 201.8l1.2 .6h-1.2z"/>
<path d="M161.9 34.6h1.8v1.2h-1.8z" fill-rule="evenodd"/>
<path d="M161.9 34.6h1.8v1.2h-1.8z" fill-rule="evenodd"/>
<path d="M161.9 34.6h1.8v1.2h-1.8z" fill-rule="evenodd"/>
<path d="M161.9 34.6h1.8v1.2h-1.8z" fill-rule="evenodd"/>
<path d="M169.3 34.6h1.8v1.2h-1.8z" fill-rule="evenodd"/>
<path d="M169.3 34.6h1.8v1.2h-1.8z" fill-rule="evenodd"/>
<path d="M169.3 34.6h1.8v1.2h-1.8z" fill-rule="evenodd"/>
<path d="M169.3 34.6h1.8v1.2h-1.8z" fill-rule="evenodd"/>
<path d="M161.9 56.3h1.8v1.3h-1.8z" fill-rule="evenodd"/>
<path d="M161.9 56.3h1.8v1.3h-1.8z" fill-rule="evenodd"/>
<path d="M161.9 56.3h1.8v1.3h-1.8z" fill-rule="evenodd"/>
<path d="M161.9 56.3h1.8v1.3h-1.8z" fill-rule="evenodd"/>
<path d="M169.3 56.3h1.8v1.3h-1.8z" fill-rule="evenodd"/>
<path d="M169.3 56.3h1.8v1.3h-1.8z" fill-rule="evenodd"/>
<path d="M169.3 56.3h1.8v1.3h-1.8z" fill-rule="evenodd"/>
<path d="M169.3 56.3h1.8v1.3h-1.8z" fill-rule="evenodd"/>
<path d="M293.9 229.2h.8v1.1h-.8z" fill-rule="evenodd"/>
<path d="M293.9 229.2h.8v1.1h-.8z" fill-rule="evenodd"/>
<path d="M293.9 234.3h.8v1.1h-.8z" fill-rule="evenodd"/>
<path d="M293.9 234.3h.8v1.1h-.8z" fill-rule="evenodd"/>
<path d="M307 229.9h.7v1h-.7z" fill-rule="evenodd"/>
<path d="M307 229.9h.7v1h-.7z" fill-rule="evenodd"/>
<path d="M307 235h.7v1.1h-.7z" fill-rule="evenodd"/>
<path d="M307 235h.7v1.1h-.7z" fill-rule="evenodd"/>
<path d="M293.9 243.2h.8v1.1h-.8z" fill-rule="evenodd"/>
<path d="M293.9 243.2h.8v1.1h-.8z" fill-rule="evenodd"/>
<path d="M293.9 248.4h.8v1.1h-.8z" fill-rule="evenodd"/>
<path d="M293.9 248.4h.8v1.1h-.8z" fill-rule="evenodd"/>
<path d="M307 244.8h.7v1.1h-.7z" fill-rule="evenodd"/>
<path d="M307 244.8h.7v1.1h-.7z" fill-rule="evenodd"/>
<path d="M307 250h.7v1.1h-.7z" fill-rule="evenodd"/>
<path d="M307 250h.7v1.1h-.7z" fill-rule="evenodd"/>
<circle cx="164.5" cy="140" r=".89"/>
<circle cx="164.5" cy="131.4" r=".89"/>
<circle cx="171.9" cy="131.4" r=".9"/>
<circle cx="34.7" cy="151.3" r=".9"/>
<circle cx="34.7" cy="141.5" r=".9"/>
<circle cx="41.3" cy="141.5" r=".89"/>
<circle cx="41.3" cy="151.3" r=".9"/>
<circle cx="164.5" cy="156.4" r=".89"/>
<circle cx="171.8" cy="140" r=".89"/>
<circle cx="171.8" cy="156.4" r=".9"/>
<circle cx="295.1" cy="141.5" r=".9"/>
<circle cx="295.1" cy="151.3" r=".9"/>
<circle cx="301.6" cy="141.5" r=".89"/>
<circle cx="301.6" cy="151.3" r=".9"/>
<circle cx="34.7" cy="171" r=".89"/>
<circle cx="34.7" cy="161.2" r=".9"/>
<circle cx="41.2" cy="171" r=".88"/>
<circle cx="41.3" cy="161.2" r=".89"/>
<circle cx="164.5" cy="165" r=".89"/>
<circle cx="171.8" cy="165" r=".89"/>
<circle cx="295.1" cy="171" r=".89"/>
<circle cx="295.1" cy="161.2" r=".9"/>
<circle cx="301.6" cy="171" r=".88"/>
<circle cx="301.6" cy="161.2" r=".89"/>
<circle cx="34.7" cy="180.8" r=".9"/>
<circle cx="41.3" cy="180.8" r=".89"/>
<circle cx="295.1" cy="180.8" r=".9"/>
<circle cx="301.6" cy="180.8" r=".89"/>
</g>
<g fill="none" stroke="#000" stroke-width=".21">
<path d="M119.8 35.8v20.5M139.4 35.8h-109.6v20.5h109.6M139.5 35.8h163.8v20.5h-163.8M159.1 35.8v-1.2h14.8v1.2M166.1 35.8v20.5M166.9 35.8v20.5M252.6 35.8v20.5M99.7 45.4h.8l-.5 .7zM159.1 56.3v1.3h14.8v-1.3M31.4 135.5h70.3M82 135.5v51.3M101.3 134.9h.8l-.4 .6z"/>
<path d="M101.7 134.6h-70.3v53.2h70.3M101.8 135.5h59M101.8 134.6h59M121.4 134.6v.9M160.8 127h14.8v61.6h-14.8zM175.6 135.5h129.3M175.6 134.6h129.3v53.2h-129.3M214.9 135.5v51.3M254.3 134.6v.9M31.4 186.8h70.3M101.8 187.8h59M101.8 186.8h59"/>
<path d="M121.4 186.8v1M175.6 186.8h129.3M254.3 186.8v1M351.2 219.1h60.7v69.1h-60.7zM294.7 232.9h12.3M294.7 232.9h5.3l.7 .7M294.7 227.8v36.9h-.8v-36.9h13.8v36.9h-.7v-36.9M294.7 232.3h12.3M294.7 231.5l.7 .8M300.7 232.9v30.7M300.9 232.9v30.7M307 232.9h-5.3l-.8 .7"/>
<path d="M307 231.5l-.8 .8M351.2 231.6h60.7M351.2 254.6h60.7M351.2 243.7h60.7M294.7 263.6h12.3M294.7 264.2h12.3M300.7 262.8l-.7 .8h-5.3M300.9 262.8l.8 .8h5.3M351.2 276.7h60.7M365.7 276.7v11.5M380.7 276.7v11.5M392.6 276.7v11.5"/>
<path d="M351.2 282.5h60.7"/>
<circle cx="100.1" cy="45.7" r=".49"/>
<circle cx="101.7" cy="135.1" r=".49"/>
</g>
<g fill="none" stroke="#000" stroke-width=".19" stroke-dasharray="1.1 0 2.1 .7 0 1.4" stroke-linecap="butt">
<path d="M29.8 35.8v20.5M29.8 35.8h30.9M60.7 35.8h39.3M100.1 35.8h19.7M119.8 35.8v20.5M119.8 35.8h19.6M139.5 35.8h54M159.1 35.8v-1.2M166.1 35.8v10.1M166.1 37.1h.8M166.9 35.8h-.8M166.9 35.8v10.1"/>
<path d="M173.9 35.8h-14.8M173.9 35.8v-1.2M193.6 35.8h39.3M233 35.8h19.6M252.6 35.8v20.5M252.6 35.8h19.7M272.3 35.8h31M303.3 35.8v20.5M29.8 46.3v-.4M29.8 45.9h30.9M29.8 46.3h30.9M29.8 56.3h30.9"/>
<path d="M60.7 45.9h19.7M60.7 46.3h19.7M60.7 56.3h39.3M80.4 46.3v-.4M80.4 45.9h19.6M80.4 46.3h19.6M100.1 45.9h39.3M100.1 46.3h39.3M100.1 56.3h19.7M119.8 56.3h19.6M139.5 45.9h54M139.5 46.3h54"/>
<path d="M139.5 56.3h54M159.1 57.6v-1.3M166.1 45.9v-1.2M166.1 56.3v-10M166.1 46.3h.8M166.1 55.1h.8M166.9 44.7h-.8M166.9 45.9h-.8M166.9 44.7v1.2M166.9 47.5h-.8M166.9 46.3v10M166.9 56.3h-.8"/>
<path d="M173.9 56.3h-14.8M173.9 57.6v-1.3M193.6 45.9h19.7M193.6 46.3h19.7M193.6 56.3h39.3M213.3 46.3v-.4M213.3 45.9h19.6M213.3 46.3h19.6M233 45.9h39.3M233 46.3h39.3M233 56.3h19.6M252.6 56.3h19.7"/>
<path d="M272.3 45.9h31M272.3 46.3h31M272.3 56.3h31M303.3 46.3v-.4M31.4 135.5h30.9M62.4 135.5h19.6M82 135.5h19.7M101.8 135.5h39.3M141.1 135.5h54.1M167.8 135.6v51.1M167.8 136.8h.8M167.8 135.6h.8"/>
<path d="M167.8 127v7.6M167.8 134.6h.8M168.6 135.6v51.1M168.6 135.6h-.8M168.6 136.8h-.8M168.6 134.6v-7.6M168.6 127h-.8M168.6 133.3h-.8M175.6 135.5h-14.8M175.6 134.6h-14.8M175.6 127h-14.8M195.2 135.5h19.7"/>
<path d="M214.9 135.5h19.7M234.6 135.5h39.3M274 135.5h30.9M31.4 186.8h30.9M62.4 186.8h19.6M101.7 186.8h-19.7M141.1 186.8h-39.3M160.8 188.6v-61.6M167.8 186.7h.8M167.8 185.5h.8M168.6 186.7v-51.1M175.6 187.8h-14.8"/>
<path d="M175.6 186.8h-14.8M175.6 188.6h-14.8M175.6 188.6v-61.6M195.2 186.8h-54.1M214.9 186.8h-19.7M214.9 186.8h19.7M234.6 186.8h39.3M274 186.8h30.9M293.9 227.8h.8M294.7 232.9v30.7M294.7 232.3v.6M294.7 227.8v3.7"/>
<path d="M300.9 233.6v29.2M306.2 232.3h-10.8M307 232.3v.6M307 227.8h.7M307 227.8v3.7M293.9 264.7h.8M294.7 264.2v-.6M300.7 262.8v-29.2M307 263.6v-30.7M307 264.7h.7M307 264.2v-.6"/>
</g>
<g fill="none" stroke="#000" stroke-width=".19" stroke-dasharray="2.1 2.1" stroke-linecap="butt">
<path d="M32.1 46.3v-.4M33 47.5v-4.1M34 46.3v-.4M38.7 46.3v-.4M39.6 47.5v-4.1M40.5 46.3v-.4M42.2 45.8h3.3M42.2 44h3.3M42.2 44a.91 .91 0 0 0-.9 .9 .91 .91 0 0 0 .9 .9M45.5 45.8a.91 .91 0 0 0 .9-.9 .91 .91 0 0 0-.9-.9M84.2 45.8h11.6M84.2 43.5h11.6"/>
<path d="M84.2 43.5a1.14 1.14 0 0 0-1.2 1.2 1.14 1.14 0 0 0 1.2 1.1M95.8 45.8a1.14 1.14 0 0 0 1.2-1.1 1.14 1.14 0 0 0-1.2-1.2M166.2 45.3l2.1-1.2M166.3 54.3l2.1-1.1M168.3 44.1h3.3M168.3 42.3h3.3M168.3 42.3a.91 .91 0 0 0-1 .9 .91 .91 0 0 0 1 .9M168.4 53.2h3.3M168.4 51.3h3.3M168.4 51.3a.91 .91 0 0 0-.9 .9 .91 .91 0 0 0 .9 1M171.6 44.1a.91 .91 0 0 0 .9-.9 .91 .91 0 0 0-.9-.9M171.7 53.2a.91 .91 0 0 0 .9-1 .91 .91 0 0 0-.9-.9"/>
<path d="M216.8 45.8h3.3M216.8 44h3.3M216.8 44a.91 .91 0 0 0-.9 .9 .91 .91 0 0 0 .9 .9M220.1 45.8a.91 .91 0 0 0 1-.9 .91 .91 0 0 0-1-.9M292.5 46.3v-.4M293.4 47.5v-4.1M294.3 46.3v-.4M299.1 46.3v-.4M300 47.5v-4.1M300.9 46.3v-.4M163.9 126.6h3.3M163.9 124.8h3.3"/>
<path d="M163.9 124.8a.91 .91 0 0 0-1 .9 .91 .91 0 0 0 1 .9M167.2 126.6a.91 .91 0 0 0 .9-.9 .91 .91 0 0 0-.9-.9M167.9 128.6l-.7-2M214.9 135.5l7.9 12.6M222.8 149.9h3.3M222.8 148.1h3.3M222.8 148.1a.91 .91 0 0 0-.9 .9 .91 .91 0 0 0 .9 .9M226.1 149.9a.91 .91 0 0 0 .9-.9 .91 .91 0 0 0-.9-.9M175.6 185.1v-3.4M175.6 185.1a.91 .91 0 0 0 .9 .9 .91 .91 0 0 0 .9-.9M177.4 185.1v-3.4M177.4 181.7a.91 .91 0 0 0-.9-.9 .91 .91 0 0 0-.9 .9"/>
</g>
<path d="M98 293.3h38.2" fill="none" stroke="#00f" stroke-width=".3"/>
<g font-size="4.2">
<text x="374.2" y="265.9">RAFTER</text>
<text x="375.5" y="271.4">3-R14</text>
<text x="12.5" y="292.7">PDF created with pdfFactory Pro trial version www.pdffactory.com</text>
</g>
<text font-size="3.4" x="363.1" y="239.9">MADAR GROUP JORDAN</text>
<g font-size="2.5">
<text x="366.3" y="222.1">---------</text>
<text x="367.5" y="225.9">----------</text>
<text x="366.1" y="250.9">-------------------</text>
</g>
<g font-size="2.2">
<text x="84.5" y="45.5">3-R14</text>
<text x="160.9" y="71.2">TOP VIEW</text>
<text x="163.3" y="122.2">B</text>
<text x="105.3" y="184.9">3-R14</text>
<text x="163.3" y="201.5">B</text>
<text x="157.5" y="206.2">FRONT VIEW</text>
<text x="113.3" y="281.8">QTY:</text>
<text x="113.7" y="278.6">MARK:</text>
<text x="122.9" y="281.8">4</text>
<text x="125.6" y="278.6">3-R14</text>
<text x="113.2" y="285">DESC.:</text>
<text x="124.3" y="284.9">PL5*626</text>
</g>
<text font-size="2.1" x="368.3" y="230.1">---------</text>
<g font-size="1.9">
<text x="94.1" y="23.8">7057</text>
<text x="165.4" y="23.8">90</text>
<text x="234.5" y="23.8">7057</text>
<text x="162.3" y="29.5" transform="rotate(-90 162.3 29.5)">7057</text>
<text x="169.6" y="29.5" transform="rotate(-90 169.6 29.5)">7147</text>
<text x="163.6" y="31.3">45</text>
<text x="167.3" y="31.3">45</text>
<text x="302.7" y="30.6" transform="rotate(-90 302.7 30.6)">14205</text>
<text x="91.3" y="45.5">/ 522</text>
<text x="30.5" y="67.1">RD</text>
<text x="95.8" y="67.1">7097</text>
<text x="165.6" y="67.1" transform="rotate(-90 165.6 67.1)">7097</text>
<text x="232.5" y="67.1">7107</text>
<text x="302.7" y="67.1" transform="rotate(-90 302.7 67.1)">14205</text>
<text x="165.4" y="104.5">14205</text>
<text x="54.5" y="108.5">2225</text>
<text x="146.3" y="108.5">5990</text>
<text x="257.7" y="108.5">5990</text>
<text x="32" y="115.3">40</text>
<text x="36.9" y="115.3">80</text>
<text x="100.7" y="115.3">6937</text>
<text x="167" y="115.3">90</text>
<text x="231.3" y="115.3">6937</text>
<text x="297.3" y="115.3">80</text>
<text x="302.2" y="115.3">40</text>
<text x="26.3" y="136.1" transform="rotate(-90 26.3 136.1)">12</text>
<text x="26.3" y="139.6" transform="rotate(-90 26.3 139.6)">73</text>
<text x="26.3" y="148.1" transform="rotate(-90 26.3 148.1)">120</text>
<text x="26.3" y="157.9" transform="rotate(-90 26.3 157.9)">120</text>
<text x="26.3" y="167.7" transform="rotate(-90 26.3 167.7)">120</text>
<text x="26.3" y="177.6" transform="rotate(-90 26.3 177.6)">120</text>
<text x="26.3" y="184.9" transform="rotate(-90 26.3 184.9)">73</text>
<text x="112.1" y="184.9">/ 522</text>
<text x="26.3" y="188.4" transform="rotate(-90 26.3 188.4)">12</text>
<text x="74.2" y="197.9">5990</text>
<text x="185.7" y="197.9">5990</text>
<text x="277.4" y="197.9">2225</text>
<text x="287.3" y="232.1" transform="rotate(-90 287.3 232.1)">52</text>
<text x="320.7" y="232.4" transform="rotate(-90 320.7 232.4)">38</text>
<text x="284.5" y="234.7" transform="rotate(-90 284.5 234.7)">53</text>
<text x="317.9" y="235" transform="rotate(-90 317.9 235)">67</text>
<text x="284.5" y="240.9" transform="rotate(-90 284.5 240.9)">180</text>
<text x="317.9" y="242.1" transform="rotate(-90 317.9 242.1)">200</text>
<text x="284.5" y="248" transform="rotate(-90 284.5 248)">105</text>
<text x="317.9" y="249.6" transform="rotate(-90 317.9 249.6)">105</text>
<text x="8.8" y="290.2">06/12/2026 * 15:35:39</text>
</g>
<g font-size="1.8">
<text x="351.9" y="234.1">PROJECT NAME:</text>
<text x="352.2" y="245.8">CONTRACTOR:</text>
<text x="352.2" y="258.1">DRAWING TITLE:</text>
</g>
<g font-size="1.7">
<text x="33.6" y="35.5">261 BS</text>
<text x="123.6" y="35.5">261 BS</text>
<text x="256.5" y="35.5">260 BS</text>
<text x="157" y="37.6">248</text>
<text x="42.5" y="45.5">520</text>
<text x="165.8" y="42.4" transform="rotate(-90 165.8 42.4)">391</text>
<text x="168.6" y="43.8">397</text>
<text x="217.1" y="45.5">519</text>
<text x="168.7" y="52.9">397</text>
<text x="157" y="59.3">249</text>
<text x="164.2" y="126.4">391</text>
<text x="35.3" y="134.2">261</text>
<text x="45.6" y="137.4">520</text>
<text x="125.3" y="134.2">261</text>
<text x="258.1" y="134.2">260</text>
<text x="223.1" y="149.6">519</text>
<text x="167.5" y="173.3" transform="rotate(-90 167.5 173.3)">397 BS</text>
<text x="177.2" y="184.8" transform="rotate(-90 177.2 184.8)">248</text>
<text x="177.2" y="180.3" transform="rotate(-90 177.2 180.3)">249</text>
<text x="351.2" y="184.6">GENERAL NOTES:</text>
<text x="35.3" y="186.5">261</text>
<text x="125.3" y="186.5">261</text>
<text x="258.1" y="186.5">260</text>
<text x="351.2" y="190.8">2. ALL DIMENSIONS ARE IN MM(UON).</text>
<text x="351.2" y="188.1">1. ALL HOLES ARE 22 mm</text>
<text x="374.1" y="188.1">DIA (UON).</text>
<text x="351.2" y="193.5">3. UNLESS OTHERWISE NOTED ALL FILLET WELD SIZE SHALL BE</text>
<text x="353.9" y="196.2">7mm FILLET CONTINUOUS(UON)</text>
<text x="351.2" y="198.9">4. RD DENOTES BASE LINE = 00</text>
<text x="297.8" y="223.2">TOP VIEW</text>
<text x="299.5" y="227.2">391</text>
<text x="299.5" y="230.9">261</text>
<text x="288.3" y="241.5">397</text>
<text x="296.5" y="241.1">397</text>
<text x="324.7" y="251.4" transform="rotate(-90 324.7 251.4)">FRONT VIEW</text>
<text x="293.6" y="260.8" transform="rotate(-90 293.6 260.8)">248</text>
<text x="306.7" y="260.8" transform="rotate(-90 306.7 260.8)">249</text>
<text x="299.5" y="266.5">261</text>
<text x="302.3" y="269.4">B - B</text>
<text x="352.7" y="279.5">CHECKED BY</text>
<text x="367" y="279.6">A.A</text>
<text x="381.8" y="279.7">SCALE</text>
<text x="352.7" y="285.7">DATE</text>
<text x="367.7" y="285.9">A.A</text>
<text x="381.3" y="285.1">SHEET NO.</text>
</g>
<g font-size="1.4">
<text x="321.6" y="10.9">BILL OF MATERIALS</text>
<text x="342.3" y="10.7">ASSEMBLY POS.</text>
<text x="358.4" y="10.7">3-R14</text>
<text x="371.3" y="10.6">No. Required</text>
<text x="383.8" y="10.6">4</text>
<text x="392" y="10.6">POS. NO.</text>
<text x="399.8" y="10.7">522</text>
<text x="321.7" y="14">POS. NO.</text>
<text x="330" y="14">QTYN.</text>
<text x="339.3" y="13.8">Profile</text>
<text x="351.2" y="13.2">LENGTH</text>
<text x="352.6" y="15">(mm)</text>
<text x="361.7" y="13.2">Material</text>
<text x="374.3" y="13.2">UNIT</text>
<text x="400.8" y="14.4">NOTE</text>
<text x="321.9" y="18.8">522</text>
<text x="321.9" y="21.7">248</text>
<text x="331.6" y="18.9">1</text>
<text x="331.6" y="21.9">1</text>
<text x="351.2" y="18.8">5990.0</text>
<text x="351.2" y="21.8">751.6</text>
<text x="360.2" y="18.8">S235JR</text>
<text x="360.2" y="21.8">S235JR</text>
<text x="371.4" y="18.9">147.18</text>
<text x="371.4" y="21.8">15.93</text>
<text x="384.2" y="18.8">147.18</text>
<text x="384.2" y="21.8">15.93</text>
<text x="391.8" y="18.9">147.18</text>
<text x="391.8" y="21.8">15.93</text>
<text x="321.9" y="24.8">249</text>
<text x="321.9" y="27.7">260</text>
<text x="331.6" y="24.8">1</text>
<text x="331.6" y="27.8">2</text>
<text x="351.2" y="24.8">751.6</text>
<text x="351.2" y="27.8">2225.0</text>
<text x="360.2" y="24.8">S235JR</text>
<text x="360.2" y="27.8">S235JR</text>
<text x="371.4" y="24.8">15.93</text>
<text x="371.4" y="27.8">52.40</text>
<text x="384.2" y="24.8">15.93</text>
<text x="384.2" y="27.7">52.40</text>
<text x="391.8" y="24.8">15.93</text>
<text x="391.8" y="27.8">104.80</text>
<text x="321.9" y="30.7">261</text>
<text x="321.9" y="33.6">391</text>
<text x="331.6" y="30.8">4</text>
<text x="331.6" y="33.8">1</text>
<text x="351.2" y="30.7">5990.0</text>
<text x="351.2" y="33.7">91.6</text>
<text x="360.2" y="30.7">S235JR</text>
<text x="360.2" y="33.7">S235JR</text>
<text x="371.4" y="30.8">141.06</text>
<text x="371.4" y="33.7">1.78</text>
<text x="384.2" y="30.7">141.06</text>
<text x="384.2" y="33.7">1.78</text>
<text x="391.8" y="30.8">564.26</text>
<text x="391.8" y="33.7">1.78</text>
<text x="321.9" y="36.6">397</text>
<text x="321.9" y="39.6">519</text>
<text x="331.6" y="36.7">2</text>
<text x="331.6" y="39.7">1</text>
<text x="351.2" y="36.7">624.0</text>
<text x="351.2" y="39.7">5990.0</text>
<text x="360.2" y="36.6">S235JR</text>
<text x="360.2" y="39.7">S235JR</text>
<text x="371.4" y="36.7">5.98</text>
<text x="371.4" y="39.7">147.18</text>
<text x="384.2" y="36.6">5.98</text>
<text x="384.2" y="39.6">147.18</text>
<text x="391.8" y="36.7">11.97</text>
<text x="391.8" y="39.7">147.18</text>
<text x="321.6" y="45.6">Total Weight</text>
<text x="321.9" y="42.6">520</text>
<text x="331.6" y="42.7">1</text>
<text x="351.2" y="42.6">2225.0</text>
<text x="360.2" y="42.6">S235JR</text>
<text x="371.4" y="42.7">54.67</text>
<text x="384.1" y="45.5">1063.7</text>
<text x="384.2" y="42.6">54.67</text>
<text x="391.8" y="42.7">54.67</text>
<text x="345.9" y="53.5">EACH</text>
<text x="345.9" y="50.6">BOLT, NUT &amp; WASHERS MATERIAL LIST</text>
<text x="353.7" y="53.5">REMARK</text>
<text x="382.9" y="52.6">UNIT WEIGHT</text>
<text x="395.6" y="53.4">WEIGHT (KG)</text>
<text x="347.1" y="56.4">20</text>
<text x="347.2" y="59">20</text>
<text x="353.5" y="56.5">M20x50 BOLTS</text>
<text x="353.7" y="59.2">M20</text>
<text x="360.7" y="59.2">NUTS</text>
<text x="375.2" y="56.5">GR8.8</text>
<text x="375.2" y="59.3">GR8.8</text>
<text x="383.1" y="56.5">179.2</text>
<text x="383.2" y="59.1">59.8</text>
<text x="385.4" y="54.1">KG/1000</text>
<text x="396.1" y="56.4">3.58</text>
<text x="396.1" y="59.2">1.20</text>
<text x="345.7" y="64.9">Total weight</text>
<text x="347.1" y="61.9">20</text>
<text x="353.8" y="61.9">M20</text>
<text x="360.8" y="62">WASHERS</text>
<text x="375.2" y="62.1">GR8.8</text>
<text x="383.2" y="61.8">17.0</text>
<text x="396.1" y="61.9">0.34</text>
<text x="396.2" y="64.8">5.12</text>
<text x="402.6" y="64.7">(KG)</text>
</g>
<g font-size="1.3">
<text x="352" y="218.3">REV.</text>
<text x="357" y="218.2">DATE</text>
<text x="376.3" y="218.2">DESCRIPTION</text>
<text x="398.7" y="218.2">DRN</text>
<text x="403.4" y="218.2">CHK</text>
<text x="408.2" y="218.3">DSN</text>
<text x="8.6" y="288" transform="rotate(-90 8.6 288)">Tekla structures</text>
</g>
<g font-size="1.2">
<text x="372.9" y="15.2">weight kg/m</text>
<text x="385.7" y="15.9">QTY.</text>
<text x="387.4" y="13.2">weight (kg)</text>
<text x="392.7" y="15.9">TOTAL</text>
<text x="335.5" y="18.8">PL5*626</text>
<text x="335.5" y="21.8">PL15*180</text>
<text x="335.5" y="24.8">PL15*180</text>
<text x="335.5" y="27.8">PL12*250</text>
<text x="335.5" y="30.7">PL12*250</text>
<text x="335.5" y="33.7">PL10*250</text>
<text x="335.5" y="36.7">PL10*122.5</text>
<text x="335.5" y="39.7">PL5*626</text>
<text x="335.5" y="42.6">PL5*626</text>
<text x="395.9" y="45.4">(kg)</text>
</g>
</svg>
